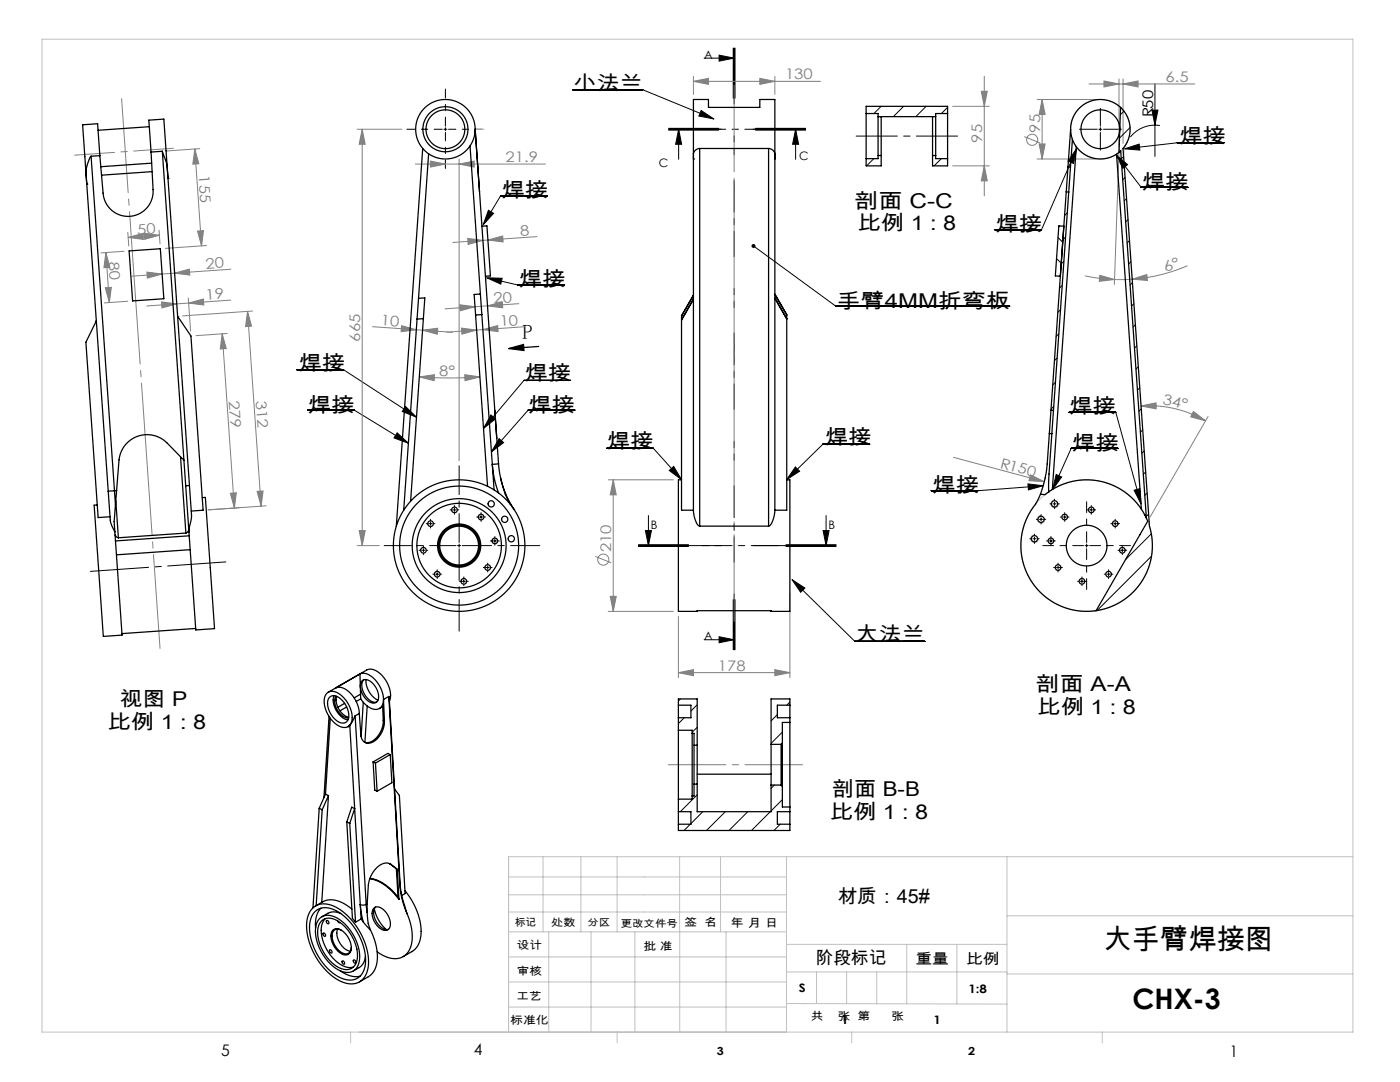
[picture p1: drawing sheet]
<svg xmlns="http://www.w3.org/2000/svg" width="279mm" height="216mm" viewBox="0 0 279 216" stroke-linecap="round" stroke-linejoin="round" font-family="sans-serif">
<g fill="none" stroke="#808080" stroke-width=".2">
<path d="M138.4 16.2l3-.6v1.2zM138.4 15.2v3.7M138.4 16.2h25.4M151.6 15.6l3 .6-3 .6zM154.6 15.2v3.7M195.8 18.2h1.2l-.6 3zM196.4 15.2v23.9M207 19.9h11.6M208 19.9l.6 3h-1.2zM208 19.9v11.8M217.3 16.8h21.1M220.3 16.2l3 .6-3 .6z"/>
<path d="M223.3 15.8v13.6M224.1 16.8l3-.6v1.2zM224.1 15.8v12.8M38.9 29.7l1.3 19.4M38.9 29.7l.8 3-1.2 .1zM39.9 29.7l-6.5 .4M71.3 25.8h8.9M72.3 25.8l.6 3h-1.2zM72.3 25.8v83.1M82.9 32.7h25.9M85.9 32.1l3 .6-3 .6zM91.6 31.7v60.2"/>
<path d="M91.6 32.7l3-.6v1.2zM190.1 33.1h7.3M190.1 21.2h7.3M196.4 33.1l.6 3h-1.2zM204.4 27.3l3.2 1.2M207 31.7h11.6M207.4 28.7h1.2l-.6 3zM223.3 29.7l-.9 27.1M21 57.4l1.2-.1-.4 3.1zM21.1 50.4l.7 10M21.1 50.4l.8 2.9-1.2 .1zM24.8 50.1l-4.7 .4"/>
<path d="M25.5 46.4l.2 2.7M25.6 47.4l2.9-.8 .1 1.2zM28.8 46.6l3 .3-2.9 .8zM29.3 54.3l3.1 .4-3 .8zM31.7 45.9l.2 2.7M31.8 46.9l-6.2 .5M34.8 54.5l3-.8 .1 1.2zM37.6 59.5l.4 6.5M39.4 46.1l1.2-.1-.4 3.1zM41.2 49l-8.2 .6M46.1 59.9l-16.8 1.2M46.1 53.7l-19.7 1.4"/>
<path d="M93.3 47.6l3.1 .4-3 .8zM97.4 47.9l2.9-.8 .1 1.2zM107.2 47.2l-16.8 1.2M216.5 55l2.9 .5 3 .3M219.5 54.9l2.9 .9-3 .3zM226 55.7l2.9-.9 .1 1.2zM226 55.7l-3.6 .1M237 53a33.6 33.6 0 0 1-11 2.7M25.5 60.1l-4.7 .3M32.2 60.2l3.1 .4-3 .8zM37.6 60.5l3-.8 .1 1.2zM44.3 66.6l.9 3h-1.2z"/>
<path d="M44.3 66.6l2.5 34.8M45.3 66.5l-6.2 .5M49.4 62.1l.8 3-1.2 .1zM49.4 62.1l2.7 38.9M50.4 62.1l-14 .9M74.3 65.2l8.8 .6M80.1 65l3 .8-3 .4zM83.1 65.8l7.2 .5M83.7 75.2l3-.4-.1 1.2zM83.7 75.2a86.7 86.7 0 0 0 12.1 0M84.3 65.9l3.1-.4-.1 1.2zM91.8 60.8l3 .4-3 .8z"/>
<path d="M92.1 65.5l3 .4-2.9 .8zM92.7 74.8l3.1 .4-3 .8zM96.4 65.8l2.9-.8 .1 1.2zM97.3 61l2.9-.8 .1 1.2zM103.5 60.6l-14.7 1M104.8 65.2l-15.7 1.1M46 98.4l1.2-.1-.4 3.1zM51.3 98h1.2l-.4 3zM121.4 95.7h13M122.4 95.7v26.3M122.4 95.7l.6 3h-1.2zM190.3 91.3l18.1 4.8"/>
<path d="M205.7 94.8l2.7 1.3-3.1-.2zM208.3 96.3l-.2 .8M227.7 81l3-.6v1.2zM227.7 81a22.6 22.6 0 0 1 12.9 3M238.2 82.1l2.4 1.9-3-.8zM241.1 83.1l-11.6 20M53.1 100.9l-11.6 .8M71.3 108.9h4.4M71.7 105.9h1.2l-.6 3zM118.8 111l3.2 1.3M121.8 119h1.2l-.6 3zM157.6 118.3v16.9"/>
<path d="M121.4 122h13M135.4 134.2l3-.6v1.2zM135.4 123v12.2M135.4 134.2h22.2M154.6 133.6l3 .6-3 .6z"/>
<circle cx="206" cy="27.9" r="1.11"/>
<circle cx="120.4" cy="111.7" r="1.11"/>
</g>
<path d="M101.5 69.5l3-.8 .1 1.2zM107.5 69.1l-6 .4" fill="none" stroke="#000" stroke-width=".25"/>
<g fill="none" stroke="#000" stroke-width=".2">
<path d="M114.3 17.9h14l14.2 5.8M140.5 11.6h6M143.5 11l3 .6-3 .6zM146.3 9.6v10M146.5 9.6v10M146.7 9.6v10M230.5 16.7v14.5M88.6 25.8h.6M88.9 25.5v.6M109.2 39.1h-9.3l-3.5 5.7M133.4 25.8h10M133.4 26h10"/>
<path d="M133.4 25.6h10M135.4 25.8l.6 3h-1.2zM135.4 25.8v6M139.9 22l2.6 1.7-3-.5zM150.8 25.8h10M150.8 26h10M150.8 25.6h10M158.8 25.8l.6 3h-1.2zM158.8 25.8v6M214.9 29.6l-7 16.2h-9.4M214.9 29.6l-.7 3-1.1-.5zM219.3 25.8h.6"/>
<path d="M219.6 25.5v.6M222.7 30.8l2.3 2.1-.9 .7zM222.7 30.8l5.1 6.6h9.3M224.4 29.7l2.9-.9 .2 1.2zM229.9 22h1.2l-.6 3zM231.5 25.1a6.3 6.3 0 0 0-5.9 2.2M244.3 28.5h-9.4l-10.5 1.2M97.2 55.4l3 .1-.3 1.2zM97.2 55.4l6.1 1.5h9.3M97.5 42l1 .6-2.1 2.2zM150.4 49.1l16.4 12h34.7M59.3 73.8h9.3l14.5 9.4"/>
<path d="M113.9 75.9h-9.3l-8.1 9.6M61.4 81.8h9.3l10.8 6.6M79.3 86.4l2.2 2-2.9-1zM80.9 81.1l2.2 2.1-2.8-1.1zM98 82.8l.9 .8-2.4 1.9zM99.6 87.5l.9 .8-2.4 1.9zM114.7 81.8h-9.3l-7.3 8.4M121.1 89.5h9.3l5.6 6.2M133.6 93.9l.9-.8 1.5 2.6zM158.7 93.2l.9 .8-2.6 1.7zM173.6 88.6h-9.3l-7.3 7.1M205.2 96.6l3 .3-3 .9z"/>
<path d="M208.2 96.9l-13 1h-9.4M210.8 94.7l1.1 .5-1.8 2.5zM213.4 82.3h9.3l5 18.3M223.1 89.5h-9.3l-3.7 8.2M226.3 97.8l1.2-.3 .2 3.1zM84.2 109.8h.6M84.5 109.5v.6M85.6 104.5h.6M85.9 104.2v.6M86.9 114.6h.7M87.3 114.3v.6M90.4 101.7h.6"/>
<path d="M90.7 101.4v.7M91.3 108.9h.6M91.6 108.6v.6M92.3 116h.6M92.6 115.7v.6M95.7 103.2h.6M96 102.9v.6M97 113.2h.6M97.3 112.9v.7M98.4 107.9h.7M98.8 107.6v.6M127.4 108.9h10"/>
<path d="M127.4 108.7h10M127.4 109h10M128.8 105.9h1.2l-.6 3zM129.4 102.9v6M146.3 119.7v10M146.5 119.7v10M146.7 119.7v10zM156.9 108.9h10M156.9 108.7h10M156.9 109h10M158.1 115.7l2.5 1.6-.8 .9zM158.1 115.7l12.5 12.3h14"/>
<path d="M164.3 105.9h1.2l-.6 3zM164.9 102.9v6M206.1 107.5h.7M206.5 107.2v.6M207.5 103.6h.6M207.8 103.3v.6M209.4 107.9h.6M209.7 107.6v.6M210.2 100.5h.6M210.5 100.2v.7M210.8 113.2h.7M211.2 112.9v.7"/>
<path d="M212.2 103.2h.6M212.5 102.9v.6M215.6 116h.6M215.9 115.7v.6M216.5 108.9h.7M216.9 108.6v.6M217.5 101.7h.6M217.8 101.4v.7M220.9 114.6h.7M221.2 114.3v.6M222.2 104.5h.7M222.6 104.2v.6"/>
<path d="M223.7 109.8h.6M224 109.5v.6M140.5 127.7h6M143.5 127.1l3 .6-3 .6z"/>
</g>
<g fill="none" stroke="#c0c0c0" stroke-width=".2">
<path d="M8.4 7.8h261.6v198.1h-261.6zM94.8 25.8h1.9M225 28.2a6.2 6.2 0 0 0-.7 3.9M96.1 44.2a.98 .98 0 0 0 1.1 .9M97.9 55.1a1.05 1.05 0 0 0-.9 1.1M35.4 63.1h.4M210.5 99.8a.77 .77 0 0 0-.8 .7 .77 .77 0 0 0 .8 .8 .77 .77 0 0 0 .7-.8M206.3 106.7a.78 .78 0 0 0-.6 1 .78 .78 0 0 0 .9 .6 .78 .78 0 0 0 .6-1M207.8 102.9a.76 .76 0 0 0-.8 .7 .76 .76 0 0 0 .8 .8 .76 .76 0 0 0 .7-.8M101.5 178.5h55.5M101.5 175h55.5M108.4 170.9v15"/>
<path d="M115.9 170.9v15M123.2 170.9v15M135.6 170.9v15M143.8 170.9v15M157 170.9v35M201 170.9v35M270 170.9h-168.5v35M101.5 195.9h55.5M101.5 190.9h55.5M101.5 185.9h55.5M101.5 182h55.5M109.5 185.9v20"/>
<path d="M118 185.9v20M126.7 185.9v20M135.7 185.9v20M144.9 185.9v20M157 188.4h44M157 193.9h44M163 193.9v6.4M169 193.9v6.4M175 193.9v6.4M181 188.4v11.9M191 188.4v11.9M201 194.3h69"/>
<path d="M201 182.7h69M70 205.9v2.2M101.5 200.9h55.5M123.2 205.9v2.2M157 200.2l44 .2M170 205.9v2.2M220 205.9v2.2"/>
<circle cx="219.6" cy="25.8" r="5.9"/>
<circle cx="216.9" cy="108.9" r="13.1"/>
</g>
<path d="M91.6 108.2v-15.3" fill="none" stroke="#000" stroke-width=".2" stroke-dasharray="30.5 1.3 1.3 1.3" stroke-dashoffset="24.7"/>
<path d="M91 108.9h-14.3" fill="none" stroke="#000" stroke-width=".2" stroke-dasharray="30.5 1.3 1.3 1.3" stroke-dashoffset="25.2"/>
<path d="M91.6 109.5v16.4" fill="none" stroke="#000" stroke-width=".2" stroke-dasharray="30.5 1.3 1.3 1.3" stroke-dashoffset="24.2"/>
<path d="M92.3 108.9h15.4" fill="none" stroke="#000" stroke-width=".2" stroke-dasharray="30.5 1.3 1.3 1.3" stroke-dashoffset="24.6"/>
<path d="M88.9 25.2v-7.4" fill="none" stroke="#000" stroke-width=".2" stroke-dasharray="30.5 1.3 1.3 1.3" stroke-dashoffset="28.7"/>
<path d="M88.3 25.8h-7.1" fill="none" stroke="#000" stroke-width=".2" stroke-dasharray="30.5 1.3 1.3 1.3" stroke-dashoffset="28.9"/>
<path d="M88.9 26.4v7.2" fill="none" stroke="#000" stroke-width=".2" stroke-dasharray="30.5 1.3 1.3 1.3" stroke-dashoffset="28.8"/>
<path d="M89.5 25.8h6.8" fill="none" stroke="#000" stroke-width=".2" stroke-dasharray="30.5 1.3 1.3 1.3" stroke-dashoffset="29"/>
<g fill="none" stroke="#000" stroke-width=".2" stroke-dasharray="30.5 1.3 1.3 1.3">
<path d="M219 25.8h-3.6M219.6 25.2v-3.6M219.6 26.4v3.6M220.2 25.8h3.6M210.5 99.9v-.3M83.9 109.8h-.3M84.5 109.2v-.3M84.5 110.4v.3M85.1 109.8h.3M85.3 104.5h-.2M85.9 103.9v-.3M85.9 105.1v.3"/>
<path d="M86.6 104.5h.2M86.6 114.6h-.2M87.3 113.9v-.2M87.3 115.2v.2M87.9 114.6h.2M90.1 101.7h-.3M90.7 101.1v-.2M90.7 102.4v.2M91.3 101.7h.3M91.9 116h-.2M92.6 115.4v-.3M92.6 116.6v.3"/>
<path d="M93.2 116h.2M95.4 103.2h-.3M96 102.5v-.2M96 103.8v.2M96.6 103.2h.3M96.7 113.2h-.2M97.3 112.6v-.2M97.3 113.9v.2M98 113.2h.2M98.1 107.9h-.2M98.8 107.3v-.2M98.8 108.6v.2"/>
<path d="M99.4 107.9h.2M205.8 107.5h-.3M206.5 106.9v-.3M206.5 108.1v.3M207.1 107.5h.3M207.1 103.6h-.3M207.8 103v-.3M207.8 104.2v.4M208.4 103.6h.3M209.1 107.9h-.2M209.7 107.3v-.2M209.7 108.6v.2"/>
<path d="M209.8 100.5h-.3M210.4 107.9h.2M210.5 101.2v.3M210.5 113.2h-.2M211.1 100.5h.3M211.2 112.6v-.2M211.2 113.9v.2M211.8 113.2h.2M211.9 103.2h-.3M212.5 102.5v-.2M212.5 103.8v.2M213.1 103.2h.3"/>
<path d="M215.3 116h-.3M215.9 115.4v-.3M215.9 116.6v.3M216.6 116h.2M217.2 101.7h-.3M217.8 101.1v-.2M217.8 102.4v.2M218.4 101.7h.3M220.6 114.6h-.2M221.2 113.9v-.2M221.2 115.2v.2M221.9 114.6h.2"/>
<path d="M221.9 104.5h-.2M222.6 103.9v-.3M222.6 105.1v.3M223.2 104.5h.2M223.4 109.8h-.3M224 109.2v-.3M224 110.4v.3M224.6 109.8h.3"/>
</g>
<path d="M136.4 108.9h23.2" fill="none" stroke="#000" stroke-width=".2" stroke-dasharray="30.5 1.3 1.3 1.3" stroke-dashoffset="20.8"/>
<path d="M135.3 25.8h22.8" fill="none" stroke="#000" stroke-width=".2" stroke-dasharray="30.5 1.3 1.3 1.3" stroke-dashoffset="21"/>
<path d="M216.2 108.9h-8.1M216.9 108.2v-8.1M216.9 109.5v8.1M217.5 108.9h8.1" fill="none" stroke="#000" stroke-width=".2" stroke-dasharray="30.5 1.3 1.3 1.3" stroke-dashoffset="28.3"/>
<path d="M170.9 27.2h20.2" fill="none" stroke="#000" stroke-width=".2" stroke-dasharray="30.5 1.3 1.3 1.3" stroke-dashoffset="22.3"/>
<path d="M45.1 112.1l-27.1 1.9" fill="none" stroke="#000" stroke-width=".2" stroke-dasharray="30.5 1.3 1.3 1.3" stroke-dashoffset="18.8"/>
<path d="M146.5 9.6v120.1" fill="none" stroke="#000" stroke-width=".2" stroke-dasharray="6.3 1.3 1.3 1.3 5.1" stroke-dashoffset="4.1"/>
<path d="M166.9 108.9h-39.5" fill="none" stroke="#000" stroke-width=".2" stroke-dasharray="6.3 1.3 1.3 1.3 5.1" stroke-dashoffset="-1.3"/>
<path d="M133.4 25.8h27.4" fill="none" stroke="#000" stroke-width=".2" stroke-dasharray="6.3 1.3 1.3 1.3 5.1" stroke-dashoffset="4.7"/>
<path d="M146.5 124v-107" fill="none" stroke="#808080" stroke-width=".2" stroke-dasharray="30.5 1.3 1.3 1.3" stroke-dashoffset="13.2"/>
<path d="M24.3 19.7l7.6 109.7" fill="none" stroke="#808080" stroke-width=".2" stroke-dasharray="30.5 1.3 1.3 1.3" stroke-dashoffset="11.7"/>
<path d="M14.9 31l19.7-1.4" fill="none" stroke="#808080" stroke-width=".2" stroke-dasharray="30.5 1.3 1.3 1.3" stroke-dashoffset="22.5"/>
<path d="M133.4 152.6h26.8" fill="none" stroke="#808080" stroke-width=".2" stroke-dasharray="30.5 1.3 1.3 1.3" stroke-dashoffset="19"/>
<g fill="#000">
<path d="M229.9 22h1.2l-.6 3zM101.5 69.5l3-.8 .1 1.2z"/>
<path d="M143.5 11l3 .6-3 .6zM143.5 127.1l3 .6-3 .6z"/>
<path d="M99.6 87.5l.9 .8-2.4 1.9zM98 82.8l.9 .8-2.4 1.9zM79.3 86.4l2.2 2-2.9-1zM80.9 81.1l2.2 2.1-2.8-1.1zM97.5 42l1 .6-2.1 2.2zM97.2 55.4l3 .1-.3 1.2z"/>
<path d="M133.6 93.9l.9-.8 1.5 2.6zM158.7 93.2l.9 .8-2.6 1.7zM158.1 115.7l2.5 1.6-.8 .9zM139.9 22l2.6 1.7-3-.5zM150.1 48.8l.3 .3-.3-.3a.4 .4 0 0 0 .2 .7 .4 .4 0 0 0 .5-.5 .4 .4 0 0 0-.7-.2zM205.2 96.6l3 .3-3 .9zM210.8 94.7l1.1 .5-1.8 2.5zM222.7 30.8l2.3 2.1-.9 .7zM214.9 29.6l-.7 3-1.1-.5zM226.3 97.8l1.2-.3 .2 3.1zM224.4 29.7l2.9-.9 .2 1.2z"/>
<path d="M164.3 105.9h1.2l-.6 3zM128.8 105.9h1.2l-.6 3zM135.4 25.8l.6 3h-1.2zM158.8 25.8l.6 3h-1.2z"/>
</g>
<g fill="#808080">
<path d="M205.7 94.8l2.7 1.3-3.1-.2z"/>
<path d="M207.4 28.7h1.2l-.6 3zM208 19.9l.6 3h-1.2z"/>
<path d="M49.4 62.1l.8 3-1.2 .1zM51.3 98h1.2l-.4 3z"/>
<path d="M39.4 46.1l1.2-.1-.4 3.1zM38.9 29.7l.8 3-1.2 .1z"/>
<path d="M238.2 82.1l2.4 1.9-3-.8zM227.7 81l3-.6v1.2z"/>
<path d="M84.3 65.9l3.1-.4-.1 1.2zM80.1 65l3 .8-3 .4z"/>
<path d="M220.3 16.2l3 .6-3 .6zM224.1 16.8l3-.6v1.2z"/>
<path d="M135.4 134.2l3-.6v1.2zM154.6 133.6l3 .6-3 .6z"/>
<path d="M28.8 46.6l3 .3-2.9 .8zM25.6 47.4l2.9-.8 .1 1.2z"/>
<path d="M29.3 54.3l3.1 .4-3 .8zM34.8 54.5l3-.8 .1 1.2z"/>
<path d="M92.1 65.5l3 .4-2.9 .8zM96.4 65.8l2.9-.8 .1 1.2z"/>
<path d="M91.8 60.8l3 .4-3 .8zM97.3 61l2.9-.8 .1 1.2z"/>
<path d="M37.6 60.5l3-.8 .1 1.2zM32.2 60.2l3.1 .4-3 .8z"/>
<path d="M97.4 47.9l2.9-.8 .1 1.2zM93.3 47.6l3.1 .4-3 .8z"/>
<path d="M219.5 54.9l2.9 .9-3 .3zM226 55.7l2.9-.9 .1 1.2z"/>
<path d="M121.8 119h1.2l-.6 3zM122.4 95.7l.6 3h-1.2z"/>
<path d="M72.3 25.8l.6 3h-1.2zM71.7 105.9h1.2l-.6 3zM196.4 33.1l.6 3h-1.2zM195.8 18.2h1.2l-.6 3z"/>
<path d="M44.3 66.6l.9 3h-1.2zM46 98.4l1.2-.1-.4 3.1z"/>
<path d="M21.1 50.4l.8 2.9-1.2 .1zM21 57.4l1.2-.1-.4 3.1z"/>
<path d="M83.7 75.2l3-.4-.1 1.2zM92.7 74.8l3.1 .4-3 .8z"/>
<path d="M138.4 16.2l3-.6v1.2zM151.6 15.6l3 .6-3 .6z"/>
<path d="M85.9 32.1l3 .6-3 .6zM91.6 32.7l3-.6v1.2z"/>
</g>
<g fill="none" stroke="#000" stroke-width=".25">
<path d="M17.3 36.7h.1M18.2 31.2h-.1a6.2 6.2 0 0 0-.9 3.3l2 29.5M18.2 31.2l4.6 66.7M19.9 31.1l-.4-6.4-3 .2 .8 11.8M19.9 31.1l-1.7 .1M29.8 25.3l-10.2 .7M30.2 30.3l.3 7.5a5 5 0 0 1-4.6 5.4 5 5 0 0 1-5.3-4.7l-.7-7.4M30.2 30.3l-.5-6.3 3-.2 .8 11.8M30.3 32.6l-10.2 .7M30.4 34.2l-10.1 .8M32.4 30.2l1 3 4.4 63.7M32.4 30.2l4.7 66.7"/>
<path d="M32.4 30.2l-2.2 .1M33.5 35.6h.1M84.4 29.6l-5.3 75.4M85.5 30.7l-2.3 33M93.8 29.1l2.4 33.7M94.8 25.8l4.7 66.8M95.4 33.3l.3 5M138.4 31.7h.1M138.4 31.7v-11.8h3v1.5h10.2v-1.5h3v11.8M139.6 29.6l-.8 .4-.4 .7v71.1M139.6 29.6v75.4M139.6 29.6h13.8"/>
<path d="M153.4 29.6l.8 .3 .4 .8v71.1M153.4 29.6v75.4M154.6 31.7h.1M172.9 22.7v9M172.9 22.7h2.3v.6M172.9 22.7v-1.5h16.2v1.5M175.2 23.3v7.7M175.2 31v.7h-2.3M175.2 23.3h.7M175.2 31h.7M175.9 23.3v7.7M175.9 31v2.1h-3v-1.4"/>
<path d="M175.9 23.3h10.2M186.1 23.3v7.7M186.1 31v2.1h3v-1.4M186.1 23.3h.6M186.1 31h.6M186.7 23.3v7.7M186.7 31v.7h2.4M189.1 22.7v9M189.1 22.7h-2.4v.6M212.8 38.3l-3.1 43.6M212.8 38.3h.5M213.1 33.3l-.3 5"/>
<path d="M213.1 33.3h.5M213.3 38.3l-3.1 43.6M213.6 33.3l-.3 5M213.7 25.8l.3 2M213.7 25.8l-.6 7.5M214 27.8a5.9 5.9 0 0 0 9.3 2.6M214 27.8l-.4 5.5M214.8 29.3l-4.8 68.4M222.8 30.8l5 70.8M223.3 30.4l.4-.3 5.1 73.3M223.6 21.4a5.9 5.9 0 0 1 .5 8.2l5.3 75.4a13.1 13.1 0 0 1-10.7 16.9M223.6 21.4a5.9 5.9 0 0 0-6.4-1 5.9 5.9 0 0 0-3.5 5.4"/>
<path d="M223.6 21.4l-.3 9M25.8 50.1l6.2-.5 .7 10-6.2 .4zM83.5 59.5l1.3-.1-.3 4.2M95.9 58.7l-1.3 .1 2.7 38.2M96.2 45.1h1l.7 10h-1M138.4 59.7l-2.4 4.2M138.4 59.7l-2.4 4.1M138.4 58.9l-2.4 4.2M154.6 59.5l2.4 4.2M154.6 59.4l2.4 4.2M154.6 58.7l2.4 4.2M212.3 45.1h-1l-.7 10h1"/>
<path d="M19.2 64l-2.1 4.3 2.5 35 2.4-.2M19.2 64l2.4 34M35.4 63.1l2.7 3.9 2.4 34.8-2.3 .2M83.2 63.7l-2.6 38.1M84.5 63.6l-1.3 .1M84.5 63.6l-2.6 36.4M96.2 62.8l-1.3 .1M96.2 62.8l2.4 34.9M136 63v38.8h2.4M157 62.8v39h-2.4M21.6 98l.3 3.7a7.1 7.1 0 0 0 1 4.4M22.8 97.9l-1.2 .1"/>
<path d="M22.8 97.9l.2 2.8M23.1 99.9l.5 7.4M23.3 97.9l-.3 2.8M23.3 97.9h-.5M36 91.1l1.1 15.3M36.7 91.8l-3.3-3.4a5.6 5.6 0 0 0-5.9-1.4 5.6 5.6 0 0 0-3.7 4.8l-.5 6.1M37.1 96.9l.6 9.3M37.8 96.9l.2 3a10.8 10.8 0 0 1 0 4.3l-.3 2M37.8 96.9h-.7M40.4 99.3h.6l1.8 26.1-3.7 .3-1.4-19.5M98.7 81.9l.4 5.6M99.5 92.6l-1.3 .1a20 20 0 0 0 1.3 5.7"/>
<path d="M99.5 92.6l.4 2.8M99.9 95.4l.9 3.2 1 2M99.9 95.4a18.7 18.7 0 0 0 2.7 6.2M136 95.7h-.6v26.3h3.7v-.1h14.8v.1h3.7v-26.3h-.6M207.6 98.6l-.7 1.5a13.4 13.4 0 0 0 .1 17.4 13.1 13.1 0 0 0 11.7 4.4M209.3 98.1a1.69 1.69 0 0 1-1.7 .5M209.3 98.1a13.1 13.1 0 0 1 19.5 5.3M209.4 86.5l-.4 6.1a23.8 23.8 0 0 1-1.4 6M209.4 86.5h.5M209.7 81.9l-.3 4.6M209.7 81.9h.5M209.9 86.5l-.6 8.6v3"/>
<path d="M210.2 81.9l-.3 4.6M19.4 100.8h-.6l1.8 26.2 3.8-.3-1.5-20.6M23 106.8l.4 .4 .2 .1M23 100.7l-.2 3.4 .1 2M37.1 106.4l-13.5 .9M37.7 105.7l-.3 .5-.3 .2M37.8 106.9l-14.8 1M38 109.7l-14.8 1M138.4 101.8a4.3 4.3 0 0 0 1.1 3.2h.1M139.6 105h13.8M154.6 101.8a3.7 3.7 0 0 1-1.2 3.2M228.8 103.4l.2 .6-10.3 17.9"/>
<path d="M39.1 125.4l-14.8 1M65.3 138.3a2.24 2.24 0 0 1 3 .6 5.4 5.4 0 0 1 1.7 5.5 1.74 1.74 0 0 1-2.7 .3 5.6 5.6 0 0 1-2.4-5.9zM65.5 138.1l7.7-4.4a2.72 2.72 0 0 1 3.2 1.2 5.2 5.2 0 0 1 1.3 5M65.7 139.2a1.83 1.83 0 0 1 2.7 .6 3.7 3.7 0 0 1 .9 4.1 1.57 1.57 0 0 1-2.4-.3 3.9 3.9 0 0 1-1.3-4.3zM66.7 138.8a4.1 4.1 0 0 0 2.7 4.8M67 137.3a3.3 3.3 0 0 1 3.6 1.8l.7 1.5 .4 1.8M67.1 138.9a3.4 3.4 0 0 0 1.9 4.3l.6 .1M67.2 139a3.6 3.6 0 0 0 2.4 4.1M72 138.5l-.2-4a3.3 3.3 0 0 1 3.6 1.8l.9 1.8 .2 1.5M72 138.5v1M72 138.5l-1.3 .8M72 139.5a3.5 3.5 0 0 0 3.5 2l.5-.4 .4-.5"/>
<path d="M72 139.5l-.9 .5M72.3 135.8a1.78 1.78 0 0 1 2.4 .9 2.74 2.74 0 0 1 .4 3.4 1.91 1.91 0 0 1-2.4-1l-.5-1a2.22 2.22 0 0 1 .1-2.3zM72.6 135.6a2.84 2.84 0 0 0 .6 3.6 2.03 2.03 0 0 0 2 .9M73 135.6a4.5 4.5 0 0 0 2.4 4.1M76.5 139.6l-.2 1M76.5 139.6l.2 4.2M77.6 139l2.3 37.4M77.6 139l-1.1 .6M77.6 139l2.2 37.6M65 158.5l.6 .3M65 158.5l-1.3 2.8M65.6 158.8l-1.4 21.3"/>
<path d="M65.6 158.8l-1.3 2.8M65.7 143l-1.1 16.2M65.9 143.3l-.9 15.2M68.8 140.4l-1.4 .7M69.2 141.1l-1.4 .7M69.5 145h.1M69.8 144.7l-.3 .3M69.8 144.7l2.3 38.7M70.9 142.8l-1.1 1.9M70.9 142.8l2.2 37.6M71.7 142.4l.3 4.2a1.62 1.62 0 0 0 1 1.6 1.62 1.62 0 0 0 1.9-.4 5 5 0 0 0 1.8-4M71.7 142.4l-.8 .4"/>
<path d="M72.5 140.1l-.4 6.9M73.3 140.9l-.5 7.2M74.5 152l.4 .3M74.5 152l.3 5.7 .5 .2M74.9 152.3l.4 5.6M76.3 140.6l.2 3.1M76.4 141l-.7 .4M76.5 143.7a4.4 4.4 0 0 1-3.2 4.5l-.5-.1M76.5 143.7l.2 .1M77.9 150.6l.3 5.6-2.9 1.7M77.9 150.6l-3 1.7M77.9 150.6l-.5-.3-2.9 1.7"/>
<path d="M78.7 157.4l1 1.3 1.1 19.6-.6 .4M135.4 140.7v2.5M135.4 145.7v13.8M135.4 140.7v-1.2h3.7v9.2M135.4 140.7h2.5v2.5h-2.5M135.4 145.7h2.7v.6M135.4 143.2v2.5M135.4 159.5v2.5M138.1 146.3v12.5M138.1 146.3h.4v2.4M138.1 158.8v.7h-2.7M138.5 148.7v7.8"/>
<path d="M138.5 148.7h.6M138.5 156.5v2.3h-.4M138.5 156.5h.6M139.1 148.7v7.8M139.1 154.5h14.8M139.1 156.5v5.5h14.8v-5.3M153.9 148.5v8.2M153.9 148.5h2M153.9 156.7h2M155.9 148.5v8.2M155.9 156.7l.2 .2M156.1 148.3v8.6"/>
<path d="M156.1 156.9v4.1h1.5M156.1 148.3l-.2 .2M157.6 140.7v2.5M157.6 144.2v16.8M157.6 140.7v-1.2h-3.7v9M157.6 140.7h-2.5v2.5h2.5M157.6 144.2h-1.5v4.1M157.6 143.2v1M63.7 161.3l.6 .3M63.7 161.3l-1.2 19.9M64.3 161.6l-1.2 19.1M69.2 164l1.1 19.3 .7 .7"/>
<path d="M69.2 164l1-2.9 .6 .3-1 2.9M69.2 164l.6 .3M69.8 164.3l1.2 19.7M73.8 175.3a9.2 9.2 0 0 1 5.8 4.2M73.8 175.3a8.7 8.7 0 0 1 5.6 3.7M77.7 172.3l.1 .1M77.8 172.4l1.5 1.1M77.8 172.4l.3 .1M78.1 172.5a2.38 2.38 0 0 0-3.2 .9 5.8 5.8 0 0 0-1.4 3.3l-.2 3.6M78.1 172.5l1.5 1.2-.3-.2M79.1 173.4l.3 5.6M79.3 173.5l.3 6"/>
<path d="M79.4 179l.2 .5M79.8 176.6a17.4 17.4 0 0 0 1.4 5.7M79.9 176.4l.3 2.5 1 3.4M79.9 176.4l-.1 .2M80.8 177.7a12.5 12.5 0 0 1 3.1 9.7 3.6 3.6 0 0 1-1.7 2.5l-1.7 1M135.4 162v2.5M135.4 164.5v1.2h22.2v-1.2M135.4 162h2.5v2.5h-2.5M157.6 162v2.5M157.6 162h-2.5v2.5h2.5M157.6 161v1M62.4 181.2a4 4 0 0 1 5 0 13.3 13.3 0 0 1 6.1 11.9 3.5 3.5 0 0 1-5.4 2.8 13.1 13.1 0 0 1-6.8-12.3 4.2 4.2 0 0 1 1.1-2.4z"/>
<path d="M62.8 182a3.6 3.6 0 0 1 4.7-.1 12.1 12.1 0 0 1 5.4 10.6 3.2 3.2 0 0 1-4.8 2.7 11.8 11.8 0 0 1-6.2-11.2l.4-1.3zM63 180.8l1.4-.9a4.7 4.7 0 0 1 5 .9l.8 .6M63.8 183.3a2.98 2.98 0 0 1 3.9 .2 9.3 9.3 0 0 1 4 8.5 2.5 2.5 0 0 1-4 1.6 9.3 9.3 0 0 1-4.7-8.8l.3-.8zM64 181.2a4.7 4.7 0 0 0-1 4M64.2 183.7a2.88 2.88 0 0 1 3.8 .5 8.1 8.1 0 0 1 3.1 7.8 2.31 2.31 0 0 1-3.7 1 8.3 8.3 0 0 1-3.8-8.2zM64.5 186.2a.34 .34 0 0 1 .4 .2 .34 .34 0 0 1-.1 .4l-.3-.3zM64.9 183.3a4.3 4.3 0 0 0-.4 4.5 7.6 7.6 0 0 0 5 5.2h1M65.2 183.7a.34 .34 0 0 1 .4 .2 .34 .34 0 0 1-.2 .4l-.2-.3zM65.8 189.5a.34 .34 0 0 1 .4 .2 .34 .34 0 0 1-.2 .5l-.2-.3zM66.4 185.6a1.8 1.8 0 0 1 2.6 .7 3.4 3.4 0 0 1 .7 3.9 1.8 1.8 0 0 1-2.5-.7 3.4 3.4 0 0 1-.8-3.9zM67.4 183.8a.29 .29 0 0 0 .5 .3M67.4 185.4a3.7 3.7 0 0 0 2.5 4.4"/>
<path d="M67.9 193.7a4.8 4.8 0 0 0 4 1.1M68 182.3a2.82 2.82 0 0 0-2.6-.1l-1.2 .7M68.1 185.6a1.2 1.2 0 0 0-1.4 0 1.2 1.2 0 0 0-.4 1.4 3.7 3.7 0 0 0 2.9 3.3 1.16 1.16 0 0 0 .9-1.3M68.3 191.8a.34 .34 0 0 1 .4 .2 .34 .34 0 0 1-.1 .4l-.3-.3zM70.5 191.6a.34 .34 0 0 1 .5 .2 .34 .34 0 0 1-.2 .4l-.3-.3zM71.2 189.2v.2M72.1 183.4l.4 .6M72.1 183.4l-1.1 .6M72.5 184l1.4 1.6M72.9 190.8a2.84 2.84 0 0 1-1.2 2.3l-1.2 .7M73.1 180.4l-.6 .2-.6-.1 .6 3.5M73.1 180.4l.2 1.7"/>
<path d="M73.3 182.1l.2 2.2 .4 1.3M73.3 180.3v1.8M73.3 180.3l-.2 .1M73.9 185.6a9.5 9.5 0 0 1 .9 7.9l-1 1.2-2.1 1.2M74.6 181.2a1.78 1.78 0 0 1 2.5 .9 2.74 2.74 0 0 1 .4 3.4 1.91 1.91 0 0 1-2.5-1.1l-.5-.9a2.22 2.22 0 0 1 .1-2.3zM74.7 181.3l.3 1.1 .6 1.3 1.5 1.8M75 181a2.98 2.98 0 0 0 .9 3.9 1.73 1.73 0 0 0 1.6 .5M81.2 182.3a8.6 8.6 0 0 1 .4 7.5 3.5 3.5 0 0 1-4.9 .9l-1.4-.8"/>
<circle cx="88.9" cy="25.8" r="3.9"/>
<circle cx="88.9" cy="25.8" r="5.9"/>
<circle cx="88.9" cy="25.8" r="4.5"/>
<circle cx="219.6" cy="25.8" r="3.9"/>
<circle cx="84.5" cy="109.8" r=".56"/>
<circle cx="85.9" cy="104.5" r=".56"/>
<circle cx="87.3" cy="114.6" r=".56"/>
<circle cx="90.7" cy="101.7" r=".56"/>
<circle cx="91.6" cy="108.9" r="8.4"/>
<circle cx="91.6" cy="108.9" r="3.9"/>
<circle cx="91.6" cy="108.9" r="4.3"/>
<circle cx="91.6" cy="108.9" r="11.9"/>
<circle cx="91.6" cy="108.9" r="13.1"/>
<circle cx="91.6" cy="108.9" r="9.4"/>
<circle cx="91.6" cy="108.9" r="4.1"/>
<circle cx="92.6" cy="116" r=".56"/>
<circle cx="96" cy="103.2" r=".56"/>
<circle cx="97.3" cy="113.2" r=".56"/>
<circle cx="98" cy="100.5" r=".62"/>
<circle cx="98.8" cy="107.9" r=".56"/>
<circle cx="100.7" cy="103.6" r=".63"/>
<circle cx="102" cy="107.5" r=".63"/>
<circle cx="206.5" cy="107.5" r=".63"/>
<circle cx="207.8" cy="103.6" r=".63"/>
<circle cx="209.7" cy="107.9" r=".56"/>
<circle cx="210.5" cy="100.5" r=".62"/>
<circle cx="211.2" cy="113.2" r=".56"/>
<circle cx="212.5" cy="103.2" r=".56"/>
<circle cx="215.9" cy="116" r=".56"/>
<circle cx="216.9" cy="108.9" r="4.1"/>
<circle cx="217.8" cy="101.7" r=".56"/>
<circle cx="221.2" cy="114.6" r=".56"/>
<circle cx="222.6" cy="104.5" r=".56"/>
<circle cx="224" cy="109.8" r=".56"/>
</g>
<g fill="none" stroke="#000" stroke-width=".2">
<path d="M174.4 31.7l-1.4 1.4M175.9 21.2l-1.5 1.5M180.3 21.2l-2 2.1M184.8 21.2l-2 2.1M187.9 31.7l-1.5 1.4M189.1 21.4l-1.2 1.3M224.2 31.2l-.4 .5M224.3 22.2l-.7 .7M224.5 35.4l-.4 .5M224.8 39.6l-.4 .5M225.5 25.4l-2.1 2.2M210.9 51.6l.9 .9"/>
<path d="M211.2 47.4l.9 .9M212 57l-.6 .5M212.3 52.1l-.5 .6M212.7 47.3l-.6 .5M213 42.5l-.5 .5M225.1 43.8l-.4 .5M225.4 48l-.5 .5M225.7 52.2l-.5 .5M226 56.4l-.5 .5M210.6 76.3l-.5 .5M211 71.4l-.6 .6M211.3 66.6l-.5 .5"/>
<path d="M211.6 61.8l-.5 .5M226.3 60.6l-.5 .5M226.6 64.8l-.5 .5M226.9 69l-.5 .5M227.2 73.2l-.5 .5M227.5 77.4l-.5 .5M210.3 81.1l-.5 .5M227.8 81.6l-.5 .5M228.1 85.8l-.5 .5M228.3 90l-.4 .4M228.6 94.2l-.4 .4M228.9 98.4l-.4 .4"/>
<path d="M229.2 102.6l-.4 .4M229.8 106.5l-5.2 5.2M229.8 111l-10.8 10.8M135.8 139.5l-.4 .4M136.6 143.2l-1.2 1.2M139.1 140.6l-1.2 1.3M139.1 145.1l-1 1M139.1 158.6l-3.3 3.4M154.6 156.7l-.7 .6M155.1 142.6l-1.2 1.2M156.1 146.1l-2.2 2.2M156.1 159.6l-2.2 2.2"/>
<path d="M157.6 140.1l-.6 .6M137.8 164.5l-1.3 1.2M140.3 162l-2.4 2.3M144.7 162l-3.7 3.7M149.2 162l-3.7 3.7M153.7 162l-3.7 3.7M155.7 164.5l-1.2 1.2"/>
</g>
<g font-size="5.6">
<text x="220.2" y="189.3">大手臂焊接图</text>
<text x="226" y="201.3">CHX-3</text>
</g>
<g font-size="4.1">
<text x="114.4" y="18.1">小法兰</text>
<text x="235.3" y="28.5">焊接</text>
<text x="100.1" y="39.3">焊接</text>
<text x="170.5" y="41.4">剖面 C-C</text>
<text x="227.9" y="37.7">焊接</text>
<text x="171.1" y="45.9">比例 1 : 8</text>
<text x="198.7" y="46.1">焊接</text>
<text x="103.6" y="57.1">焊接</text>
<text x="167" y="61.4">手臂4MM折弯板</text>
<text x="104.3" y="67.7">P</text>
<text x="59.6" y="73.8">焊接</text>
<text x="104.7" y="75.9">焊接</text>
<text x="61.4" y="82.2">焊接</text>
<text x="105.4" y="82.2">焊接</text>
<text x="213.4" y="82.4">焊接</text>
<text x="121.1" y="89.5">焊接</text>
<text x="164.6" y="88.6">焊接</text>
<text x="213.9" y="89.7">焊接</text>
<text x="186.1" y="98.2">焊接</text>
<text x="170.7" y="128">大法兰</text>
<text x="206.7" y="137.9">剖面 A-A</text>
<text x="24" y="140.9">视图 P</text>
<text x="207" y="142.4">比例 1 : 8</text>
<text x="21.5" y="145.4">比例 1 : 8</text>
<text x="166" y="158.9">剖面 B-B</text>
<text x="165.6" y="163.4">比例 1 : 8</text>
</g>
<text font-size="3.9" x="167.2" y="180.1">材质：45#</text>
<text font-size="3.5" x="162.8" y="192.3">阶段标记</text>
<g font-size="3.2">
<text x="44.2" y="210.6">5</text>
<text x="94.6" y="210.6">4</text>
<text x="245.4" y="210.9">1</text>
</g>
<g font-size="2.9" fill="#808080">
<text x="156.7" y="15.8">130</text>
<text x="232.6" y="16.3">6.5</text>
<text x="196" y="28.4" transform="rotate(-90 196 28.4)">95</text>
<text x="207.6" y="26.4" transform="rotate(-90 207.6 26.4)">95</text>
<text x="39.7" y="35" transform="rotate(86 39.7 35)">155</text>
<text x="100.9" y="32.3">21.9</text>
<text x="27.4" y="46.8" transform="rotate(-4 27.4 46.8)">50</text>
<text x="103.9" y="47" transform="rotate(-4 103.9 47)">8</text>
<text x="21.7" y="52.2" transform="rotate(86 21.7 52.2)">80</text>
<text x="41.1" y="53.7" transform="rotate(-4 41.1 53.7)">20</text>
<text x="41.1" y="59.8" transform="rotate(-4 41.1 59.8)">19</text>
<text x="232.6" y="54.2" transform="rotate(-18 232.6 54.2)">6°</text>
<text x="75.9" y="64.9" transform="rotate(4 75.9 64.9)">10</text>
<text x="98.5" y="60.5" transform="rotate(-4 98.5 60.5)">20</text>
<text x="99.8" y="65.1" transform="rotate(-4 99.8 65.1)">10</text>
<text x="71.9" y="68.2" transform="rotate(-90 71.9 68.2)">665</text>
<text x="87.7" y="75">8°</text>
<text x="45.7" y="80" transform="rotate(86 45.7 80)">279</text>
<text x="51.1" y="80" transform="rotate(86 51.1 80)">312</text>
<text x="231.9" y="80.6" transform="rotate(12 231.9 80.6)">34°</text>
<text x="199.5" y="93.3" transform="rotate(15 199.5 93.3)">R150</text>
<text x="122" y="110.2" transform="rotate(-90 122 110.2)">210</text>
<text x="143.3" y="133.8">178</text>
</g>
<g font-size="2.9">
<text x="230.1" y="23.4" transform="rotate(-90 230.1 23.4)">R50</text>
<text x="182.7" y="192.3">重量</text>
<text x="192.8" y="192.4">比例</text>
</g>
<g font-size="2.3">
<text x="140.5" y="11.7">A</text>
<text x="131.5" y="33.2">C</text>
<text x="159.5" y="31.9">C</text>
<text x="129.9" y="105.5">B</text>
<text x="165.4" y="105.5">B</text>
<text x="140.5" y="127.8">A</text>
<text x="145.8" y="185">年 月 日</text>
<text x="159.4" y="198">S</text>
<text x="193.3" y="198.2">1:8</text>
<text x="167.9" y="204.4">1</text>
<text x="186.3" y="204.4">1</text>
</g>
<g font-size="2.2">
<text x="136.6" y="184.8">签 名</text>
<text x="103.1" y="189.5">设计</text>
<text x="128.4" y="189.5">批 准</text>
<text x="103.1" y="194.5">审核</text>
<text x="103" y="199.6">工艺</text>
<text x="161.8" y="203.5">共</text>
<text x="167.2" y="203.5">张 第</text>
<text x="177.9" y="203.5">张</text>
<text x="101.8" y="204.4">标准化</text>
<text x="143.1" y="210.5">3</text>
<text x="193.2" y="210.5">2</text>
</g>
<g font-size="2.1">
<text x="102.8" y="184.7">标记</text>
<text x="110" y="184.8">处数</text>
</g>
<g font-size="2">
<text x="117.3" y="184.8">分区</text>
<text x="123.9" y="184.9">更改文件号</text>
</g>
</svg>
